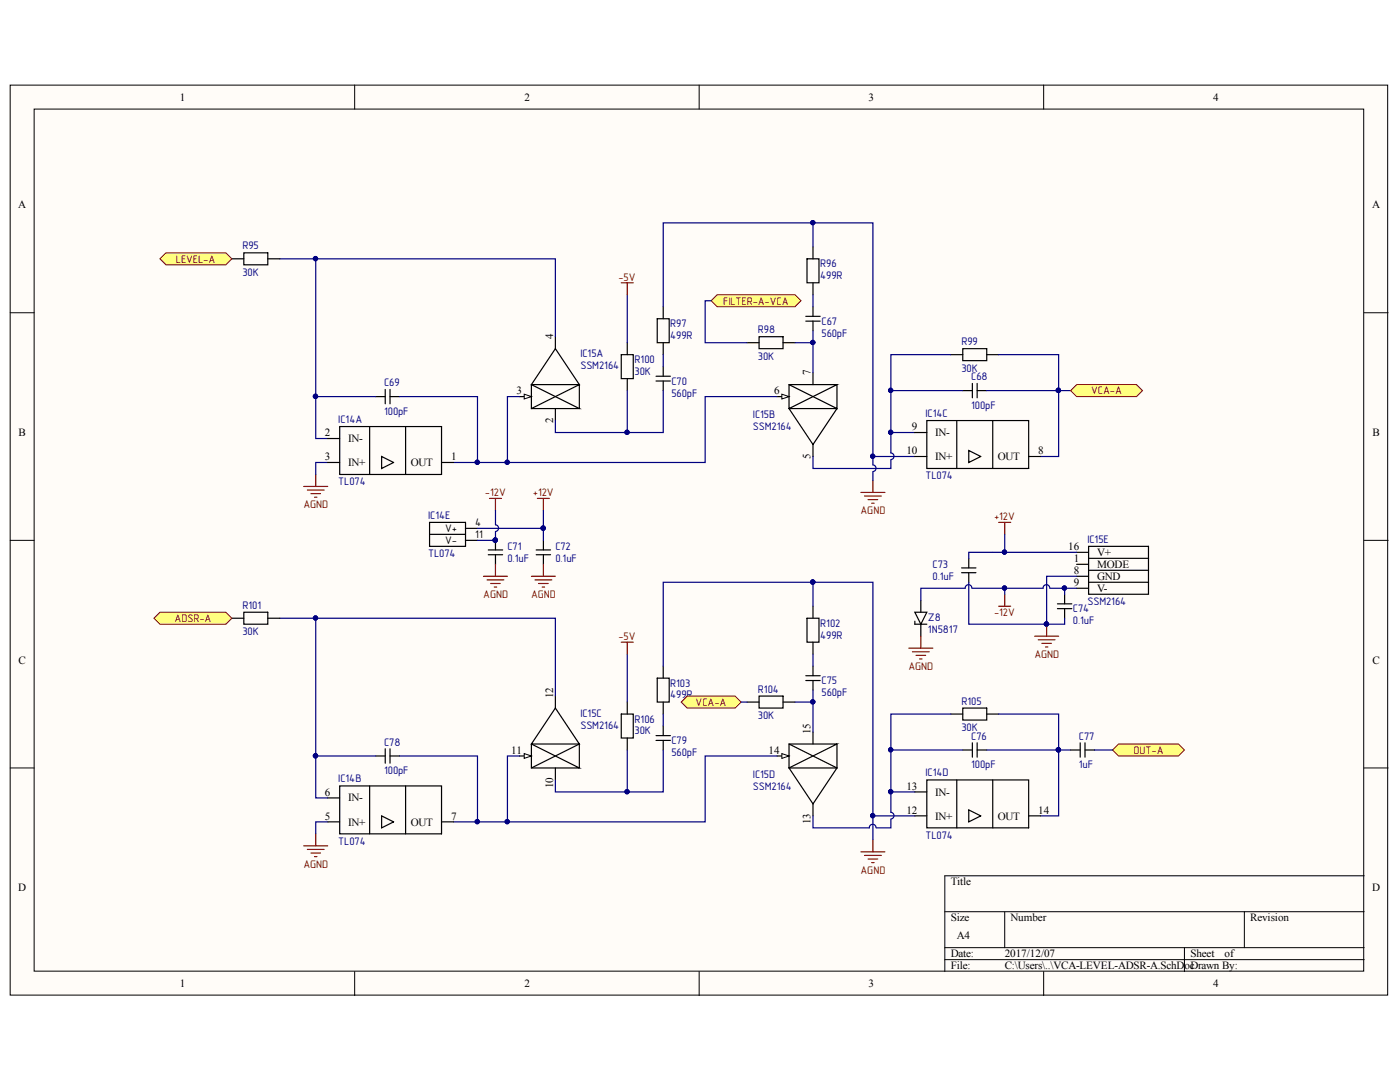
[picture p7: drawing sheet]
<svg xmlns="http://www.w3.org/2000/svg" width="279mm" height="216mm" viewBox="0 0 279 216" stroke-linecap="round" stroke-linejoin="round" font-family="sans-serif">
<g fill="#fffcf8" stroke="#000" stroke-width=".2">
<path d="M2 17h274.9v181.6h-274.9z"/>
<path d="M6.8 21.8h265.4v172h-265.4z"/>
</g>
<g fill="none" stroke="#000" stroke-width=".2">
<path d="M70.8 17v4.8M139.5 17v4.8M208.3 17v4.8M2 62.4h4.8M272.3 62.4h4.7M2 107.8h4.8M272.3 107.8h4.7M2 153.2h4.8M272.3 153.2h4.7M272.3 174.8h-83.7v19.1M70.8 193.9v4.8M139.5 193.9v4.8"/>
<path d="M188.6 181.9h83.7M188.6 189.1h83.7M188.6 191.5h83.7M200.5 181.9v7.2M208.3 193.9v4.8M236.4 189.1v4.8M248.3 181.9v7.2"/>
</g>
<path d="M75 79.1h1.9M76.9 77.7v2.9M77.8 79.1h1.9M77.8 77.7v2.9M155.1 79.1h2.4M162.3 74.4v2.3" fill="none" stroke="#000" stroke-width=".24"/>
<path d="M156 78.7l1.5 .4-1.5 .5z" fill="#fffcf8"/>
<path d="M156 78.7l1.5 .4-1.5 .5z" fill="none" stroke="#000" stroke-width=".2"/>
<g fill="none" stroke="#000" stroke-width=".24">
<path d="M161.1 51.6h2.3v4.8h-2.3zM162.3 49.3v2.3M162.3 56.4v2.4M103.7 79.1h2.4M149.1 68.4h2.4M151.5 67.2h4.8v2.4h-4.8zM156.3 68.4h2.4M157.5 76.7h9.5l-9.5 4.8zM157.5 76.7l9.5 4.8v-4.8M160.8 63.1h2.9M160.8 64.1h2.9M162.3 61.2v1.9"/>
<path d="M162.3 64.1v1.9M189.8 70.8h2.3M192.1 69.6h4.8v2.4h-4.8zM192.1 77.9h2M194.1 76.5v2.9M195 77.9h1.9M195 76.5v2.9M196.9 70.8h2.4M110.8 81.5v2.4M157.5 81.5h9.5l-4.7 7.2zM162.3 88.7v2.4"/>
</g>
<path d="M162.3 58.8v2.4M158.7 68.4h3.6M162.3 66v8.4M177.8 77.9h14.3M196.9 77.9h16.8M199.3 70.8h12v20.3h-3.6M174.2 91.1h8.4" fill="none" stroke="#000080" stroke-width=".24"/>
<g fill="#000080" stroke="#000080" stroke-width=".2">
<circle cx="162.2" cy="68.3" r=".43"/>
<circle cx="177.7" cy="77.9" r=".43"/>
<circle cx="211.2" cy="77.9" r=".43"/>
<circle cx="174.2" cy="91" r=".43"/>
</g>
<path d="M171.8 98.3h4.8M172.5 99h3.4M173.3 99.7h1.9M174.2 95.9v2.4M174 100.4h.4" fill="none" stroke="#800000" stroke-width=".24"/>
<path d="M104.6 78.7l1.5 .4-1.5 .5z" fill="#fffcf8"/>
<path d="M104.6 78.7l1.5 .4-1.5 .5z" fill="none" stroke="#000" stroke-width=".2"/>
<g fill="none" stroke="#000" stroke-width=".24">
<path d="M46.3 51.6h2.4M48.7 50.5h4.7v2.3h-4.7zM53.4 51.6h2.4M106.1 76.7l9.5 4.8h-9.5zM110.8 69.6l4.8 7.1h-9.5zM110.8 67.2v2.4M124 70.8h2.4v4.8h-2.4zM125.2 68.4v2.4M125.2 75.6v2.3M130.9 75.1h2.9M130.9 76h2.9M131.2 63.6h2.4v4.8h-2.4z"/>
<path d="M132.4 61.2v2.4M132.4 68.4v2.4M132.4 73.2v1.9M132.4 76v1.9M65.4 92.3h2.4M65.4 87.5h2.4M67.8 85.1h20.3v9.6h-20.3zM73.8 85.1v9.6M76.2 91.1l2.4 1.2-2.4 1.2zM80.9 85.1v9.6M88.1 92.3h2.4M106.1 81.5l9.5-4.8v4.8"/>
<path d="M182.6 91.1h2.4M182.6 86.3h2.4M185 83.9h20.3v9.6h-20.3zM190.9 83.9v9.6M193.3 89.9l2.4 1.2-2.4 1.2zM198.1 83.9v9.6M205.3 91.1h2.4M75 150.8h1.9M76.9 149.4v2.9M77.8 150.8h1.9M77.8 149.4v2.9M155.1 150.8h2.4"/>
<path d="M162.3 146.1v2.4"/>
</g>
<g fill="none" stroke="#000080" stroke-width=".24">
<path d="M55.8 51.6h7.2M125.2 58.8v9.6M162.3 44.5v4.8M63 79.1v8.4h2.4M63 79.1h12M79.7 79.1h15.6v13.2M103.7 79.1h-2.4v13.2M110.8 67.2v-15.6h-47.8v27.5M125.2 77.9v8.4M132.4 77.9v8.4h-21.6v-2.4M132.4 61.2v-16.7h41.8v48.3a.67 .67 0 0 1 .6 .6 .67 .67 0 0 1-.6 .7M132.4 70.8v2.4"/>
<path d="M155.1 79.1h-14.4v13.2h-50.2M189.8 70.8h-12v19.6a.67 .67 0 0 1 .6 .6 .67 .67 0 0 1-.6 .7M65.4 92.3h-2.4v2.4M162.3 91.1v2.4h15.5v-1.7M174.2 94.2v1.7M177.8 86.3h4.8"/>
</g>
<g fill="#000080" stroke="#000080" stroke-width=".2">
<circle cx="95.2" cy="92.2" r=".43"/>
<circle cx="101.2" cy="92.2" r=".43"/>
<circle cx="125.1" cy="86.3" r=".43"/>
<circle cx="177.7" cy="86.3" r=".43"/>
<circle cx="177.7" cy="77.9" r=".43"/>
<circle cx="162.2" cy="44.4" r=".43"/>
<circle cx="174.2" cy="91" r=".43"/>
<circle cx="63" cy="51.6" r=".43"/>
<circle cx="63" cy="79.1" r=".43"/>
</g>
<path d="M124 56.4h2.4M125.2 56.4v2.4M60.6 97.1h4.8M61.3 97.8h3.4M62.1 98.5h1.9M62.8 99.2h.4M63 94.7v2.4" fill="none" stroke="#800000" stroke-width=".24"/>
<path d="M156 150.4l1.5 .4-1.5 .5z" fill="#fffcf8"/>
<path d="M156 150.4l1.5 .4-1.5 .5z" fill="none" stroke="#000" stroke-width=".2"/>
<g fill="none" stroke="#000" stroke-width=".24">
<path d="M151.5 138.9h4.8v2.4h-4.8zM160.8 134.8h2.9M160.8 135.8h2.9M161.1 123.4h2.3v4.7h-2.3zM162.3 121v2.4M162.3 128.1v2.4M162.3 132.9v1.9M162.3 135.8v1.9M103.7 150.8h2.4M110.8 153.2v2.4M149.1 140.1h2.4M156.3 140.1h2.4"/>
<path d="M157.5 153.2h9.5l-4.7 7.2zM157.5 148.5h9.5l-9.5 4.7zM157.5 148.5l9.5 4.7v-4.7M189.8 142.5h2.3M192.1 141.3h4.8v2.4h-4.8zM192.1 149.7h2M194.1 148.2v2.9M195 149.7h1.9M195 148.2v2.9M196.9 142.5h2.4M162.3 160.4v2.4"/>
</g>
<path d="M162.3 137.7v8.4M162.3 130.5v2.4M158.7 140.1h3.6M177.8 149.7h14.3M196.9 149.7h16.8M199.3 142.5h12v20.3h-3.6M174.2 162.8h8.4" fill="none" stroke="#000080" stroke-width=".24"/>
<g fill="#000080" stroke="#000080" stroke-width=".2">
<circle cx="162.2" cy="140" r=".43"/>
<circle cx="177.7" cy="149.6" r=".43"/>
<circle cx="211.2" cy="149.6" r=".43"/>
<circle cx="174.2" cy="162.8" r=".43"/>
</g>
<path d="M171.8 170h4.8M172.5 170.7h3.4M173.3 171.4h1.9M174 172.1h.4M174.2 167.6v2.4" fill="none" stroke="#800000" stroke-width=".24"/>
<path d="M104.6 150.4l1.5 .4-1.5 .5z" fill="#fffcf8"/>
<path d="M104.6 150.4l1.5 .4-1.5 .5z" fill="none" stroke="#000" stroke-width=".2"/>
<g fill="none" stroke="#000" stroke-width=".24">
<path d="M191.9 113.3h2.9M191.9 114.3h2.9M193.3 111.4v1.9M193.3 114.3v1.9M212.5 118.6v1.9M214.9 110.2h2.4M214.9 112.6h2.4M214.9 117.4h2.4M214.9 115h2.4M217.3 109h11.9v9.6h-11.9zM217.3 111.4h11.9M217.3 113.8h11.9"/>
<path d="M217.3 116.2h11.9M46.3 123.4h2.4M48.7 122.2h4.7v2.4h-4.7zM53.4 123.4h2.4M110.8 138.9v2.4M131.2 135.3h2.4v4.8h-2.4zM132.4 132.9v2.4M211 121.4h2.9M211 120.5h2.9M212.5 121.4v2M65.4 159.2h2.4M67.8 156.8h20.3v9.6h-20.3z"/>
<path d="M73.8 156.8v9.6M80.9 156.8v9.6M106.1 148.5l9.5 4.7h-9.5zM106.1 153.2l9.5-4.7v4.7M110.8 141.3l4.8 7.2h-9.5zM124 142.5h2.4v4.8h-2.4zM125.2 140.1v2.4M125.2 147.3v2.4M130.9 146.8h2.9M130.9 147.7h2.9M132.4 140.1v2.4M132.4 144.9v1.9"/>
<path d="M132.4 147.7v2M182.6 158h2.4M185 155.6h20.3v9.6h-20.3zM190.9 155.6v9.6M198.1 155.6v9.6M65.4 164h2.4M76.2 162.8l2.4 1.2-2.4 1.2zM88.1 164h2.4M182.6 162.8h2.4M193.3 161.6l2.4 1.2-2.4 1.2zM205.3 162.8h2.4"/>
</g>
<g fill="none" stroke="#000080" stroke-width=".24">
<path d="M162.3 116.2h11.9v51.4M162.3 116.2h-29.9v16.7M162.3 116.2v4.8M193.3 116.2v8.4h19.2v-1.2M200.5 106.6v3.6M209.5 117.4a.67 .67 0 0 0-.7-.7 .67 .67 0 0 0-.6 .7h-7.7v1.2M209.6 117.4h2.9v1.2M212.5 117.4h2.4M214.9 110.2h-21.6v1.2M214.9 115h-6v9.6M55.8 123.4h7.2M110.8 138.9v-15.5h-47.8v27.4"/>
<path d="M125.2 130.5v9.6M63 150.8v8.4h2.4M63 150.8h12M79.7 150.8h15.6v13.2M103.7 150.8h-2.4v13.2M125.2 149.7v8.3M132.4 149.7v8.3h-21.6v-2.4M132.4 142.5v2.4M155.1 150.8h-14.4v13.2h-50.2M177.8 158h4.8M189.8 142.5h-12v19.6a.67 .67 0 0 1 .6 .7 .67 .67 0 0 1-.6 .6M65.4 164h-2.4v2.4"/>
<path d="M162.3 162.8v2.4h11.2a.67 .67 0 0 1 .7-.7 .67 .67 0 0 1 .6 .7M177.8 163.5v1.7h-2.9"/>
</g>
<g fill="#000080" stroke="#000080" stroke-width=".2">
<circle cx="95.2" cy="163.9" r=".43"/>
<circle cx="101.2" cy="163.9" r=".43"/>
<circle cx="125.1" cy="158" r=".43"/>
<circle cx="162.2" cy="116.1" r=".43"/>
<circle cx="174.2" cy="162.8" r=".43"/>
<circle cx="177.7" cy="158" r=".43"/>
<circle cx="177.7" cy="149.6" r=".43"/>
<circle cx="63" cy="123.3" r=".43"/>
<circle cx="63" cy="150.8" r=".43"/>
<circle cx="200.5" cy="110.2" r=".43"/>
<circle cx="208.8" cy="124.5" r=".43"/>
<circle cx="212.4" cy="117.3" r=".43"/>
<circle cx="200.5" cy="117.3" r=".43"/>
</g>
<g fill="none" stroke="#800000" stroke-width=".24">
<path d="M199.3 104.2h2.4M200.5 104.2v2.4M200.5 118.6v2.4M124 128.1h2.4M125.2 128.1v2.4M199.3 121h2.4M206.5 126.9h4.8M207.2 127.7h3.4M207.9 128.4h1.9M208.6 129.1h.5M208.9 124.6v2.3M60.6 168.8h4.8"/>
<path d="M61.3 169.5h3.4M62.1 170.2h1.9M62.8 170.9h.4M63 166.4v2.4"/>
</g>
<g fill="#ffff80" stroke="#800000" stroke-width=".2">
<path d="M31.9 51.6l1.2-1.1h12l1.2 1.1-1.2 1.2h-12z" fill-rule="evenodd"/>
<path d="M213.7 77.9l1.2-1.2h11.9l1.2 1.2-1.2 1.2h-11.9z" fill-rule="evenodd"/>
<path d="M141.9 60l1.2-1.2h15.6l1.2 1.2-1.2 1.2h-15.6z" fill-rule="evenodd"/>
</g>
<path d="M141.9 60h-1.2v8.4h8.4M95.3 105.4h13.1M98.9 101.8v2.9a.67 .67 0 0 1 .6 .7 .67 .67 0 0 1-.6 .7M98.9 106.1v1.7h-3.6M108.4 101.8v6" fill="none" stroke="#000080" stroke-width=".24"/>
<path d="M85.7 104.2h7.2v4.8h-7.2zM85.7 106.6h7.2M92.9 105.4h2.4M92.9 107.8h2.4M97.4 110.7h2.9M97.4 109.7h2.9M98.9 107.8v1.9M98.9 110.7v1.9M107 110.7h2.9M107 109.7h2.9M108.4 107.8v1.9M108.4 110.7v1.9" fill="none" stroke="#000" stroke-width=".24"/>
<g fill="#000080" stroke="#000080" stroke-width=".2">
<circle cx="98.8" cy="107.8" r=".43"/>
<circle cx="108.4" cy="105.4" r=".43"/>
</g>
<g fill="none" stroke="#800000" stroke-width=".24">
<path d="M97.7 99.5h2.4M98.9 99.5v2.3M107.2 99.5h2.4M108.4 99.5v2.3M96.5 115h4.8M97.2 115.7h3.4M97.9 116.4h1.9M98.6 117.1h.5M98.9 112.6v2.4M106.1 115h4.7M106.8 115.7h3.3M107.5 116.4h1.9"/>
<path d="M108.2 117.1h.5M108.4 112.6v2.4"/>
</g>
<g fill="#ffff80" stroke="#800000" stroke-width=".2">
<path d="M30.7 123.4l1.2-1.2h13.2l1.2 1.2-1.2 1.2h-13.2z" fill-rule="evenodd"/>
<path d="M222 149.7l1.2-1.2h12l1.2 1.2-1.2 1.1h-12z" fill-rule="evenodd"/>
<path d="M135.9 140.1l1.2-1.2h9.6l1.2 1.2-1.2 1.2h-9.6z" fill-rule="evenodd"/>
</g>
<path d="M183.8 119.8v2.4M182.6 122.2h2.4l-1.2 2.4zM182.6 124v.6h2.4M183.8 124.6v2.3M213.7 149.7h1.9M215.6 148.2v2.9M216.5 149.7h1.9M216.5 148.2v2.9" fill="none" stroke="#000" stroke-width=".24"/>
<path d="M194 117.4a.67 .67 0 0 0-.7-.7 .67 .67 0 0 0-.7 .7h-8.8v2.4M194.1 117.4h6.4M147.9 140.1h1.2M218.4 149.7h3.6" fill="none" stroke="#000080" stroke-width=".24"/>
<path d="M181.4 129.3h4.8M182.1 130.1h3.3M182.8 130.8h1.9M183.5 131.5h.5M183.8 126.9v2.4" fill="none" stroke="#800000" stroke-width=".24"/>
<circle cx="200.5" cy="117.3" r=".43" fill="#000080" stroke="#000080" stroke-width=".2"/>
<g font-size="2.2">
<text x="35.9" y="20.1">1</text>
<text x="104.7" y="20.1">2</text>
<text x="173.4" y="20.1">3</text>
<text x="242.1" y="20.1">4</text>
<text x="3.6" y="41.6">A</text>
<text x="273.9" y="41.6">A</text>
<text x="110.4" y="67.7" transform="rotate(-90 110.4 67.7)">4</text>
<text x="161.8" y="74.8" transform="rotate(-90 161.8 74.8)">7</text>
<text x="103" y="78.6">3</text>
<text x="154.5" y="78.6">6</text>
<text x="3.7" y="87">B</text>
<text x="64.8" y="87">2</text>
<text x="69.5" y="88.2">IN-</text>
<text x="110.4" y="84.5" transform="rotate(-90 110.4 84.5)">2</text>
<text x="182" y="85.8">9</text>
<text x="186.6" y="87">IN-</text>
<text x="273.9" y="87">B</text>
<text x="64.8" y="91.8">3</text>
<text x="69.5" y="93">IN+</text>
<text x="82" y="93">OUT</text>
<text x="90" y="91.8">1</text>
<text x="161.8" y="91.7" transform="rotate(-90 161.8 91.7)">5</text>
<text x="180.9" y="90.7">10</text>
<text x="186.6" y="91.8">IN+</text>
<text x="199.2" y="91.8">OUT</text>
<text x="207.2" y="90.7">8</text>
<text x="88.8" y="106.2">Va</text>
<text x="94.8" y="104.9">4</text>
<text x="94.8" y="107.4">11</text>
<text x="88.8" y="108.6">V-</text>
<text x="213.2" y="109.8">16</text>
<text x="214.3" y="112.1">1</text>
<text x="219" y="111">V+</text>
<text x="219" y="113.3">MODE</text>
<text x="214.3" y="116.9">9</text>
<text x="214.3" y="114.5">8</text>
<text x="219" y="118.1">V-</text>
<text x="219" y="115.7">GND</text>
<text x="3.7" y="132.4">C</text>
<text x="273.9" y="132.4">C</text>
<text x="110.4" y="139.4" transform="rotate(-90 110.4 139.4)">12</text>
<text x="161.8" y="146.6" transform="rotate(-90 161.8 146.6)">15</text>
<text x="102" y="150.4">11</text>
<text x="153.4" y="150.4">14</text>
<text x="64.8" y="158.7">6</text>
<text x="69.5" y="159.9">IN-</text>
<text x="110.4" y="157.3" transform="rotate(-90 110.4 157.3)">10</text>
<text x="180.9" y="157.6">13</text>
<text x="186.6" y="158.7">IN-</text>
<text x="64.8" y="163.6">5</text>
<text x="69.5" y="164.7">IN+</text>
<text x="82" y="164.7">OUT</text>
<text x="90" y="163.6">7</text>
<text x="161.8" y="164.5" transform="rotate(-90 161.8 164.5)">13</text>
<text x="180.9" y="162.4">12</text>
<text x="186.6" y="163.6">IN+</text>
<text x="199.2" y="163.6">OUT</text>
<text x="207.2" y="162.4">14</text>
<text x="3.6" y="177.9">D</text>
<text x="189.8" y="176.7">Title</text>
<text x="273.9" y="177.9">D</text>
<text x="189.8" y="183.9">Size</text>
<text x="201.7" y="183.9">Number</text>
<text x="249.5" y="183.9">Revision</text>
<text x="189.8" y="191">Date:</text>
<text x="190.9" y="187.4">A4</text>
<text x="200.5" y="191">2017/12/07</text>
<text x="237.6" y="191">Sheet</text>
<text x="244.4" y="191">of</text>
<text x="35.9" y="197">1</text>
<text x="104.7" y="197">2</text>
<text x="173.4" y="197">3</text>
<text x="189.8" y="193.4">File:</text>
<text x="200.5" y="193.4">C:\Users\..\VCA-LEVEL-ADSR-A.SchDocDrawn By:</text>
<text x="242.1" y="197">4</text>
</g>
<g font-size="2.2" fill="#800000">
<text x="35.1" y="52.4">LEVEL-A</text>
<text x="123.4" y="56">-5V</text>
<text x="144.3" y="60.8">FILTER-A-VCA</text>
<text x="217.8" y="78.6">VCA-A</text>
<text x="60.6" y="101.4">AGND</text>
<text x="96.8" y="99">-12V</text>
<text x="106.3" y="99">a12V</text>
<text x="171.7" y="102.6">AGND</text>
<text x="198.4" y="103.8">a12V</text>
<text x="96.4" y="119.3">AGND</text>
<text x="106" y="119.3">AGND</text>
<text x="34.9" y="124.1">ADSR-A</text>
<text x="198.4" y="122.9">-12V</text>
<text x="123.4" y="127.7">-5V</text>
<text x="206.4" y="131.3">AGND</text>
<text x="181.3" y="133.7">AGND</text>
<text x="138.8" y="140.8">VCA-A</text>
<text x="226.2" y="150.4">OUT-A</text>
<text x="60.6" y="173.1">AGND</text>
<text x="171.7" y="174.3">AGND</text>
</g>
<g font-size="2.2" fill="#000080">
<text x="48.4" y="49.7">R95</text>
<text x="163.7" y="53.4">R96</text>
<text x="48.4" y="55.1">30K</text>
<text x="163.7" y="55.7">499R</text>
<text x="133.8" y="65.3">R97</text>
<text x="164" y="64.9">C67</text>
<text x="115.8" y="71.3">IC15A</text>
<text x="133.8" y="67.7">499R</text>
<text x="151.3" y="71.8">30K</text>
<text x="151.3" y="66.5">R98</text>
<text x="164" y="67.2">560pF</text>
<text x="191.9" y="68.9">R99</text>
<text x="76.7" y="77">C69</text>
<text x="115.8" y="73.7">SSM2164</text>
<text x="126.7" y="74.8">30K</text>
<text x="126.7" y="72.5">R100</text>
<text x="134" y="76.8">C70</text>
<text x="191.9" y="74.2">30K</text>
<text x="193.8" y="75.9">C68</text>
<text x="76.7" y="82.8">100pF</text>
<text x="134" y="79.2">560pF</text>
<text x="150.3" y="83.5">IC15B</text>
<text x="184.7" y="83.2">IC14C</text>
<text x="193.8" y="81.5">100pF</text>
<text x="67.5" y="84.4">IC14A</text>
<text x="150.3" y="85.8">SSM2164</text>
<text x="184.7" y="95.6">TL074</text>
<text x="67.5" y="96.8">TL074</text>
<text x="85.4" y="103.5">IC14E</text>
<text x="85.4" y="111.2">TL074</text>
<text x="101.3" y="112.1">0.1uF</text>
<text x="101.3" y="109.8">C71</text>
<text x="110.8" y="112.1">0.1uF</text>
<text x="110.8" y="109.8">C72</text>
<text x="186.1" y="113.3">C73</text>
<text x="217" y="108.3">IC15E</text>
<text x="186.1" y="115.8">0.1uF</text>
<text x="48.4" y="121.4">R101</text>
<text x="163.7" y="125.1">R102</text>
<text x="185.2" y="123.9">Z8</text>
<text x="214.1" y="124.6">0.1uF</text>
<text x="214.1" y="122.2">C74</text>
<text x="217" y="120.8">SSM2164</text>
<text x="48.4" y="126.8">30K</text>
<text x="163.7" y="127.4">499R</text>
<text x="185.2" y="126.3">1N5817</text>
<text x="133.8" y="137">R103</text>
<text x="164" y="136.5">C75</text>
<text x="115.8" y="143">IC15C</text>
<text x="133.8" y="139.4">499R</text>
<text x="151.3" y="143.4">30K</text>
<text x="151.3" y="138.2">R104</text>
<text x="164" y="138.9">560pF</text>
<text x="191.9" y="140.6">R105</text>
<text x="76.7" y="148.8">C78</text>
<text x="115.8" y="145.4">SSM2164</text>
<text x="126.7" y="146.6">30K</text>
<text x="126.7" y="144.2">R106</text>
<text x="134" y="148.5">C79</text>
<text x="191.9" y="145.9">30K</text>
<text x="193.8" y="147.6">C76</text>
<text x="215.3" y="147.6">C77</text>
<text x="76.7" y="154.4">100pF</text>
<text x="134" y="150.9">560pF</text>
<text x="150.3" y="155.2">IC15D</text>
<text x="184.7" y="154.9">IC14D</text>
<text x="193.8" y="153.2">100pF</text>
<text x="215.3" y="153.2">1uF</text>
<text x="67.5" y="156.1">IC14B</text>
<text x="150.3" y="157.6">SSM2164</text>
<text x="184.7" y="167.4">TL074</text>
<text x="67.5" y="168.5">TL074</text>
</g>
</svg>
